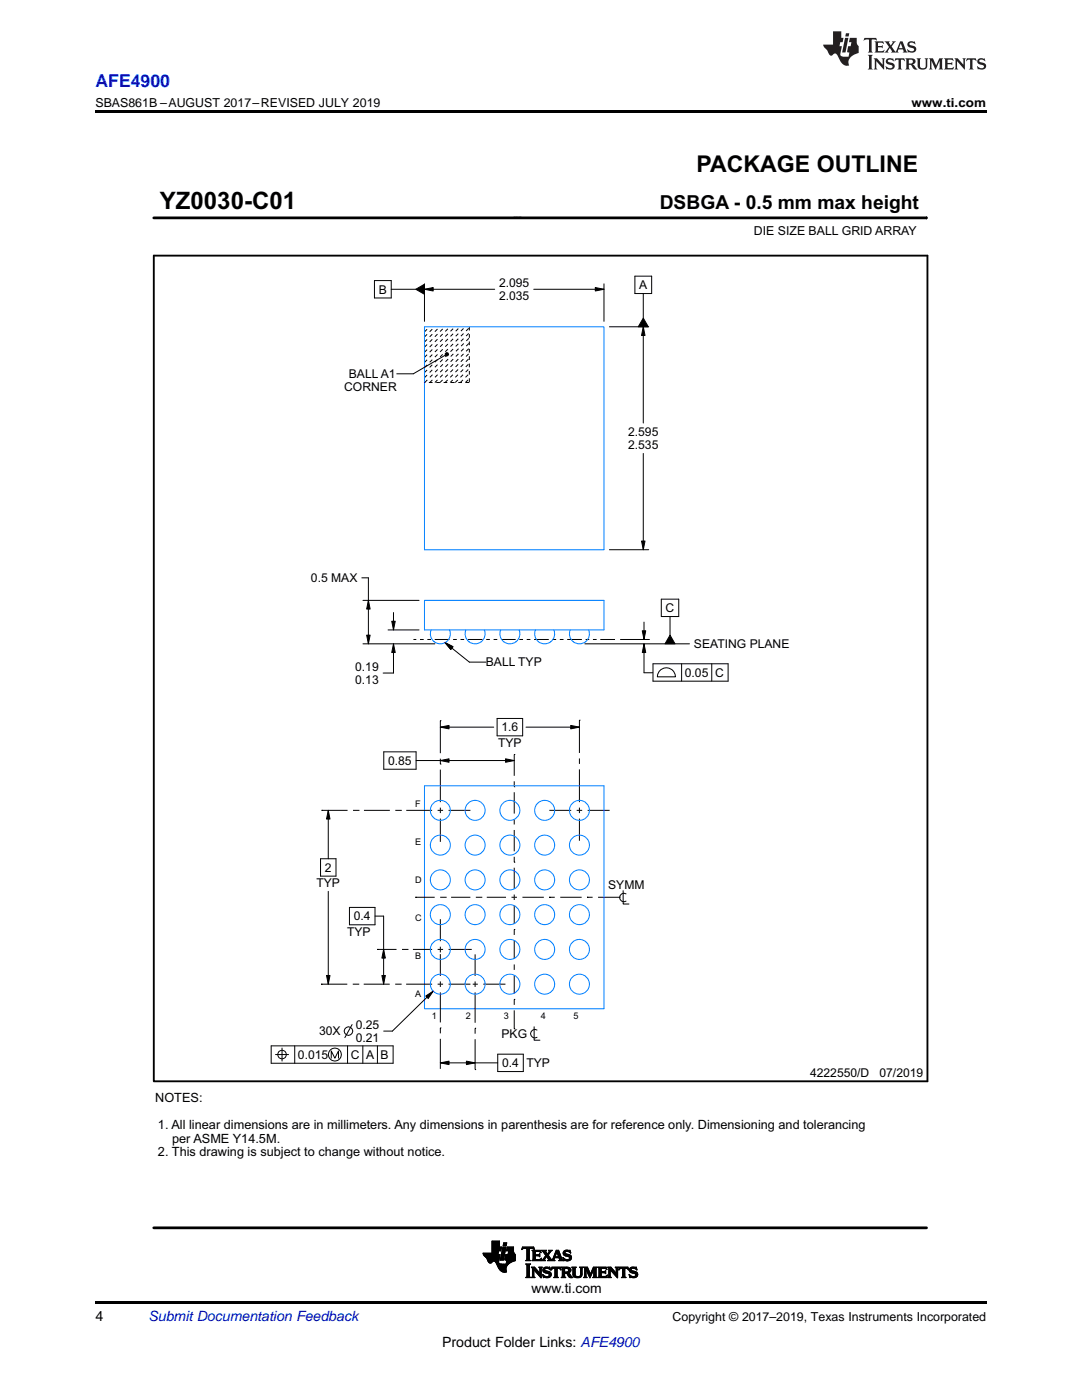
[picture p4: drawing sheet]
<svg xmlns="http://www.w3.org/2000/svg" width="216mm" height="279mm" viewBox="0 0 216 279" stroke-linecap="round" stroke-linejoin="round" font-family="sans-serif">
<g fill="#000">
<path d="M19 22h177.8v.5h-177.8zM83 57.7l1.7-1v2zM84.7 57.7l1.7-.3v.7zM118.8 57.4l1.7 .3-1.7 .4zM88.8 70.6l.3-.2h.3l.1 .3-.1 .3h-.3l-.3-.1zM128.4 65.2l.3 1.8h-.7zM128.4 63.5l1 1.7h-2zM73.5 119.8l.4 1.8h-.7zM128 108h.7l-.3 1.7zM73.2 126.8h.7l-.4 1.7zM78.2 124h.7l-.4 1.7zM78.5 128.5l.4 1.7h-.7z"/>
<path d="M88.8 128.3l1.6 .8-.5 .5zM128.2 125.9h.7l-.4 1.7zM128.5 128.5l.4 1.7h-.7zM133.7 126.8l1 1.7h-2zM87.9 145.1l1.7-.3v.7zM87.9 151.8l1.7-.4v.7zM100.9 151.4l1.7 .4-1.7 .3zM113.9 144.8l1.7 .3-1.7 .4zM65.5 161.7l.3 1.8h-.6zM65.2 194.7h.6l-.3 1.7zM76.2 194.7h.7l-.4 1.7zM76.5 189.5l.4 1.7h-.7z"/>
<path d="M85 198.8l1.4-1-1 1.5zM87.9 212.1l1.7-.3v.7zM93.1 211.8l1.7 .3-1.7 .4zM19 259.7h177.8v.5h-177.8z"/>
</g>
<g fill="none" stroke="#000" stroke-width=".2">
<path d="M30.7 43.5h154.2M74.7 56h3.4v3.5h-3.4zM78.1 57.7h4.9M83 57.7l1.7-1v2zM84.7 57.7l1.7-.3v.7zM84.7 56.6v7.5M84.7 57.7h14M106.5 57.7h14M118.8 57.4l1.7 .3-1.7 .4zM120.5 56.6v7.5M126.7 55.1h3.3v3.5h-3.3zM128.4 58.6v4.9"/>
<path d="M184.9 43.3v.4M88.8 70.6l.3-.2h.3l.1 .3-.1 .3h-.3l-.3-.1zM88.9 70.9l-6.4 3.7h-3.3M121.6 65.2h7.8M128.4 63.5l1 1.7h-2zM128.4 65.2l.3 1.8h-.7zM128.4 65.2v19.2M128.4 90.5v19.2M72.2 115.3h1.3v13.2M72.4 119.8h11.2M73.5 119.8l.4 1.8h-.7zM121.6 109.7h7.8"/>
<path d="M128 108h.7l-.3 1.7zM132 119.6h3.4v3.4h-3.4zM72.4 128.5h14.4M73.2 126.8h.7l-.4 1.7zM77.4 125.7h6.2M78.2 124h.7l-.4 1.7zM78.5 128.5l.4 1.7h-.7zM78.5 122.2v3.5M78.5 128.5v5.8h-2M88.8 128.3l1.6 .8-.5 .5zM88.8 128.3l4.9 3.8h3.3M116.7 128.5h20.9"/>
<path d="M123.8 127.6h5.8M128.2 125.9h.7l-.4 1.7zM128.5 128.5l.4 1.7h-.7zM128.5 128.5v5.8h1.7M128.5 124.2v3.4M130.3 132.5h15v3.4h-15zM131.9 133.6a1.81 1.81 0 0 1 1.9-.1 1.81 1.81 0 0 1 1 1.6h-3.6v-.5zM133.7 126.8l1 1.7h-2zM133.7 123v3.8M136 132.5v3.4M142 132.5v3.4M76.6 150h6.4v3.5h-6.4z"/>
<path d="M83 151.8h19.6M87.9 145.1l1.7-.3v.7zM87.9 151.8l1.7-.4v.7zM87.9 152.5h.1M87.9 143.8h.1M87.9 143.8v6.5M87.9 151.4v1.1M87.9 153.6v6.5M87.9 145.1h10.6M99.2 143.4h5.1v3.5h-5.1zM100.9 151.4l1.7 .4-1.7 .3zM102.6 157h.1"/>
<path d="M102.6 150.6h.1M102.6 150.6v4.2M102.6 155.9v1.1M102.6 158.1v4.3M105 145.1h10.6M113.9 144.8l1.7 .3-1.7 .4zM115.6 143.7h.1M115.6 143.7v6.6M115.6 151.4v1.1M115.6 153.5v6.6M64 171.4h3v3.5h-3zM64.2 161.7h.1"/>
<path d="M64.2 161.7h5.1M65.5 161.7l.3 1.8h-.6zM65.5 161.7v9.7M65.5 177.9v18.5M70.4 161.7h1.1M71.5 161.7h.1M72.6 161.7h5.2M78.9 161.7h1.1M80 161.7h.1M81.1 161.7h5.1M82.9 179.1h.1M82.9 179.1h3.8"/>
<path d="M87.3 161.7h1.1M87.8 179.1h1.1M87.9 161.2v1.1M87.9 163.4v4.6M88.9 179.1h.1M89.5 161.7h4.4M90 179.1h3.9M94.9 179.1h1.1M96 179.1h.1M97.1 179.1h3.9M102.1 179.1h1.1M102.6 172.1h.1"/>
<path d="M102.6 163.5v1M102.6 165.6v4.3M102.6 171v1.1M102.6 173.2v4.2M102.6 178.5v1.1M104.2 179.1h4.3M109.6 179.1h.1M109.6 179.1h1.1M109.6 161.7h4.4M111.8 179.1h4.3M115.1 161.7h1.1M115.6 161.2v1.1"/>
<path d="M115.6 163.4v4.4M117.2 179.1h.1M117.2 179.1h1M117.3 161.7h4.3M119.3 179.1h4.3M123.6 179.1h.1M124.3 177.7v2.7h1.2M124.9 178.4a.85 .85 0 0 0-1.3 .7 .85 .85 0 0 0 1.3 .7M64.1 196.4h.1M64.1 196.4h5.2M65.2 194.7h.6l-.3 1.7zM69.7 181.1h5.1v3.5h-5.1z"/>
<path d="M70.4 196.4h1.1M71.5 196.4h.1M72.6 196.4h5.2M74.8 182.8h1.7v13.6M75.3 189.5h.1M75.3 189.5h3.8M76.2 194.7h.7l-.4 1.7zM76.5 189.5l.4 1.7h-.7zM78.9 196.4h1M79.9 196.4h.1M80.2 189.5h1.1M81 196.4h5.2"/>
<path d="M81.3 189.5h.1M82.4 189.5h3.8M85 198.8l1.4-1-1 1.5zM86.4 197.8l-8.1 8h-1.7M87.3 196.4h1.1M87.3 189.5h1.1M87.9 183.4v4.4M87.9 188.9v1.2M87.9 190.4v4.4M87.9 195.9v1.1M87.9 198.1v5.9M89.5 196.4h4.4"/>
<path d="M89.5 189.5h4.6M94.3 196.4h1M94.8 190.5v4.3M94.8 195.9v1.1M94.8 198.1v6M96.4 196.4h4.5M102.6 185.5h.1M102.6 199.5h.1M102.6 180.7v3.7M102.6 185.5v1.1M102.6 187.7v3.7M102.6 192.5v1.1"/>
<path d="M102.6 194.7v3.7M102.6 199.5v1M54.1 208.7h24.3v3.5h-24.3zM55 210.5h2.6M56.3 209.2v2.6M58.8 208.7v3.5M66.1 211.2v-1.5l.7 1.5 .7-1.5v1.5M69.4 208.7v3.5M70.3 204.5l-1.5 2.6M72.4 208.7v3.5M75.3 208.7v3.5M87.9 212.1l1.7-.3v.7z"/>
<path d="M87.9 205.1h.1M87.9 205.1v1.1M87.9 207.3v6M87.9 212.1h11.4M93.1 211.8l1.7 .3-1.7 .4zM94.8 205.2h.1M94.8 213.5h.1M94.8 205.2v1.1M94.8 207.4v6.1M99.3 210.4h5.1v3.5h-5.1zM102.6 205.3h.1M102.6 201.6v3.7"/>
<path d="M106.6 204.9v2.7h1.1M107.2 205.6a.85 .85 0 0 0-1.3 .7 .85 .85 0 0 0 1.3 .7M96.4 250.1h3M96.4 250.2h3M96.4 250.3h3M96.4 250.3h2.9M96.5 250.4h3.3M96.5 250.5h3.3M96.6 250.5h3.1M96.6 250.6h3.1M96.7 250.7h3M96.8 250.8h2.9"/>
<path d="M96.9 250.9h2.8M97 251h2.7M97 251h2.6M97.1 251.1h2.5M97.2 251.2h2.4M97.2 251.3h2.4M97.2 251.4h2.4M97.3 251.4h2.3M97.3 251.5h2.3M97.3 251.6h2.2M97.4 251.7h2.1M97.4 251.7h1"/>
<path d="M97.4 251.8h.9M97.5 251.9h.7M97.5 251.9h.6M97.6 252h.5M97.7 252.1h.3M98.2 248.9h1.9l-.2 .7h-.4l-.2 .8h.5l-.3 1.3M98.2 250h1.2M98.2 249.9h1.2M98.2 249.8h1.3M98.2 249.7h1.3M98.2 249.6h1.7M98.2 249.5h1.7"/>
<path d="M98.2 249.4h1.8M98.2 249.3h1.8M98.2 249.2h1.8M98.2 249.1h1.8M98.2 249h1.8M98.2 249h1.9M98.2 248.8h1.5M98.2 248.7h1.5M98.2 248.6h1.5M98.2 248.5h1.5M98.2 248.4h1.5M98.2 248.3h1.5"/>
<path d="M98.2 248.2h1.5M98.2 248.1h1.5M98.2 248h1.5M98.2 247.9h1.5M98.2 247.8h1.5M98.2 247.7h1.5M98.7 251.7h.8M98.8 251.8h.7M98.9 251.9h.6M99 252h.5M99 252.1h.5M99 252.1h.6"/>
<path d="M99.1 252.2h.6M99.1 252.3h1M99.1 252.3h2.3M99.2 252.4h2.1M99.2 252.5h2.1M99.2 252.5h2M99.3 252.6h1.9M99.3 252.7h1.8M99.3 252.8h1.8M99.4 252.8h1.6M99.4 252.9h1.6M99.4 250.1h-3l.1 .4 .6 .6 .5 .9 .3 .1 .5-.4h.3l.9 1.6 .7 .6 .8-.1-.1-.9 .6-.8"/>
<path d="M99.4 253h1.6M99.5 253h1.5M99.5 251.7v.3l.3 .2 1.7 .1M99.5 253.1h1.5M99.6 253.2h1.4M99.6 253.3h1.4M99.7 248.9v-1.2h-1.5v2.4M99.7 253.4h1.3M99.8 253.4h1.2M99.8 253.5h1.2M99.8 251.4h.6M99.9 251.4h.6"/>
<path d="M99.9 251.3h.6M99.9 251.2h.6M99.9 253.6h1.1M99.9 251.1h.6M99.9 251h.6M99.9 250.9h.7M100 250.8h.6M100 253.6h1M100 250.7h.6M100 250.6h.6M100 250.5h.6M100 250.4h.6"/>
<path d="M100.1 250.3h.6M100.1 253.7h.9M100.1 250.2h.6M100.1 250.1h.6M100.1 250h.6M100.1 249.9h.6M100.2 249.9h.6M100.2 249.8h.6M100.2 253.8h.9M100.2 249.7h.6M100.2 249.6h.6M100.2 249.5h.6"/>
<path d="M100.2 249.4h.6M100.2 249.4h.7M100.3 249.3h.6M100.3 249.2h.6M100.3 249.1h.6M100.3 249h.6M100.3 253.9h.8M100.3 248.9h.7l-.6 2.6h-.6zM100.4 248.6h.6M100.4 248.5h.6M100.4 248.4h.6M100.5 248.3h.6"/>
<path d="M100.5 248.2h.6M100.5 248.1h.6M100.5 248h.6l-.1 .6h-.6zM100.7 253.9h.1M100.7 251.4h2.1M100.7 251.3h2.1M100.7 251.2h2.1M100.8 251.4h2M100.8 251.2h2M100.8 251.1l.1-.7h.5l.1-.8h-.4l.1-.7h1.3v1l.3 .5v1.2l-1.2 .5M100.8 251.2v.3h.3M100.8 251.1h2"/>
<path d="M100.8 251h2M100.8 250.9h2M100.8 250.8h2M100.9 250.7h1.9M100.9 250.6h1.9M100.9 250.5h1.9M100.9 250.4h1.9M101 252.2h.5M101 252.1h.6M101 252.1h.7M101 252h.8M101.1 251.9h.9"/>
<path d="M101.1 251.9h1M101.1 249.6h1.4M101.1 251.8h1.2M101.1 249.5h1.4M101.1 251.7h1.3M101.1 249.4h1.4M101.1 251.7h1.5M101.1 251.6h1.7M101.1 249.3h1.4M101.1 251.5h1.7M101.1 251.5l-.1 .8M101.1 249.2h1.4"/>
<path d="M101.2 249.2h1.3M101.2 249.1h1.3M101.2 249h1.3M101.4 250.3h1.4M101.4 250.3h1.3M101.4 250.2h1.3M101.4 250.1h1.2M101.4 250h1.1M101.5 249.9h1M101.5 249.8h1M101.5 249.7h1M104.1 249.3h.1"/>
<path d="M104.1 249.2h.3M104.2 249.1h2.4M104.2 249h2.3M104.2 248.9h2.3M104.9 251.5h.9M104.9 254.9h1M105 252.3h.8M105.1 251.4h.6M105.1 254.8h.6M105.1 249.2h.5M105.1 252.4h.6M105.1 251.4h.5"/>
<path d="M105.1 251.3l-.2 .2M105.1 251.3h.5M105.1 251.2h.5M105.1 251.1h.5M105.1 251h.5M105.1 250.9h.5M105.1 250.8h.5M105.1 250.7h.5M105.1 250.6h.5M105.1 250.5h.5M105.1 250.4h.5M105.1 250.3h.5"/>
<path d="M105.1 250.2h.5M105.1 250.1h.5M105.1 250h.5M105.1 249.9h.5M105.1 249.8h.5M105.1 249.7h.5M105.1 249.6h.5M105.1 249.5h.5M105.1 249.4h.5M105.1 249.3h.5M105.1 252.5h.5M105.2 254.7h.4"/>
<path d="M105.2 254.6l-.1-2.1-.2-.3h1l-.3 .3v2.1M105.2 254.6l-.3 .4h1l-.3-.4M105.2 254.6h.4M105.2 254.5h.4M105.2 254.4h.4M105.2 254.3h.4M105.2 254.2h.4M105.2 254.1h.4M105.2 254h.4M105.2 253.9h.4M105.2 253.8h.4M105.2 253.7h.4"/>
<path d="M105.2 253.6h.4M105.2 253.5h.4M105.2 253.4h.4M105.2 253.3h.4M105.2 253.2h.4M105.2 253.1h.4M105.2 253h.4M105.2 252.9h.4M105.2 252.8h.4M105.2 252.7h.4M105.2 252.6h.4M105.6 251.3v-2.1h.7l.3 .2-.1-.5h-2.2l-.2 .5 .4-.2h.6v2.1"/>
<path d="M105.6 251.3l.2 .2M105.8 251.5h-.9M106 254.9h.7M106 252.9h.7M106.1 253h.7M106.2 251.5h1.7M106.2 254.8h.4M106.2 253.1h.6M106.2 254.8h.3M106.2 249.6h1.6M106.2 253.2h.7M106.2 253.2l-.2-.3h.7l1 1.2v-1l-.2-.2h.7l-.2 .3"/>
<path d="M106.2 254.6l-.2 .4h.7l-.2-.4M106.2 254.7h.3M106.2 254.6h.3M106.2 254.5h.3M106.2 254.4h.3M106.2 254.3h.3M106.2 254.2h.3M106.2 254.1h.3M106.2 254h.3M106.2 253.9h.3M106.2 253.8h.3M106.2 253.7h.3"/>
<path d="M106.2 253.6h.3M106.2 253.5h.3M106.2 253.4h.9M106.2 253.3h.8M106.2 253.2v1.4M106.3 251.4h1.6M106.3 249.7h1.6M106.4 251.4h.5M106.4 249.8h.4M106.4 249.9l-.2-.4h1.6l.2 .5-.5-.2h-.6l-.1 .1M106.4 251.3l-.2 .2M106.4 250.4h1.1l.2-.2v.6l-.2-.2h-.7l.1 .8 .7-.1 .5-.2-.2 .5-1.7-.1"/>
<path d="M106.4 251.3h.4M106.4 251.2h.4M106.4 251.1h.4M106.4 251h.4M106.4 250.9h.4M106.4 250.8h.4M106.4 250.7h.4M106.4 250.6h1.3M106.4 250.5h1.3M106.4 250.3h.4M106.4 250.2h.4M106.4 250.1h.4"/>
<path d="M106.4 250h.4M106.4 249.9h.4M106.4 249.9v1.4M106.4 249.2h.2M106.5 253.4v1.2M106.5 249.3h.1M106.6 253.5h.6M106.7 253.6h.6M106.8 253.7h.6M106.8 249.9v.5M106.8 253.8h.6M106.9 253.9h.6"/>
<path d="M107 254h.6M107.1 254.1h.9M107.2 254.2h.8M107.3 254.3h.7M107.4 254.4h.6M107.4 254.5h.6M107.5 250.4h.2M107.5 254.6h.5M107.5 252.9h.7M107.6 250.7h.1M107.6 251.4h.4M107.6 250.3h.1"/>
<path d="M107.6 254.7h.4M107.6 250.8h.1M107.6 249.8h.3M107.6 253h.5M107.7 254.8h.3M107.7 253.1h.3M107.7 253.2h.3M107.7 254h.3M107.7 253.9h.3M107.7 253.8h.3M107.7 253.7h.3M107.7 253.6h.3"/>
<path d="M107.7 253.5h.3M107.7 253.4h.3M107.7 253.3h.3M107.8 254.8h.2M107.8 249.9h.1M107.9 251.3h.1M107.9 254.9h.1M107.9 250h.1M108 251.2h.1M108 253.2v1.8l-1.5-1.6M108 251.5h.8M108.1 249.6h.9"/>
<path d="M108.2 251.4h.5M108.3 254.4h.1M108.3 249.7h.6M108.3 254.5h.1M108.3 254.6h.3M108.3 253.5h.4M108.3 253.4h.4M108.3 253.6h.5M108.3 251.4h.4M108.3 254.7h.4M108.3 253.3h.4M108.4 253.7h.8"/>
<path d="M108.4 249.8h.5M108.4 254.8h.6M108.4 253.2h.4M108.4 254.8h1.4M108.4 253.8h1.2M108.4 251.3l-.4 .2M108.4 251.3h.3M108.4 254.9h.1M108.4 249.9h.6M108.4 253.1h1.4M108.5 251.2h.3M108.5 253.9h1.3"/>
<path d="M108.5 250h.5M108.6 253h1.1M108.6 251.1h.3M108.6 250.1h.5M108.6 251h.3M108.6 250.2h.6M108.6 254h1.3M108.7 250.9h.3M108.7 250.3h.8M108.7 254.9h.9M108.7 252.9h.7M108.8 250.8h.8"/>
<path d="M108.8 250.4h.7M108.8 251.5h-.8M108.8 250.7h.7M108.8 250.5h.6M108.9 250.6h.5M108.9 250.6l-.5 .7M108.9 254.1h1M108.9 249.9v-.2l.1-.2h-.9l.8 1.1M108.9 249.9l.3 .4 .4-.6-.1-.2h.7l-.8 1M109.1 250.9h.6M109.2 251h.5M109.3 254.8h.6"/>
<path d="M109.3 251.1h.5M109.3 251.5h1.4M109.3 250.2h.3M109.3 251.2h.6M109.3 254.2h.7M109.4 250.1h.3M109.4 250.5l.7 1 .2-.3M109.4 251.3h.5M109.4 251.3l-.3-.5-.4 .6 .1 .1M109.4 251.3l.1 .2h-.2M109.4 250h.3M109.4 253.2h.4"/>
<path d="M109.5 251.4h.5M109.5 251.4h.6M109.5 254.7h.4M109.5 249.9h.3M109.5 254.3h.5M109.5 249.6h.6M109.6 254.6h.4M109.6 249.8h.3M109.6 254.4h.4M109.6 254.5h.4M109.6 252.9h.1M109.6 249.7h.4"/>
<path d="M109.6 253.3h.2M109.7 253.4h.1M109.9 253.4l-.8-.3-.3 .1-.1 .2 .1 .2 1 .3 .2 .5M109.9 253.4l-.2-.5-1.1 .1-.3 .3 .1 .5 1.1 .4 .1 .3-.2 .2h-.4l-.7-.3M110 253.4l.1-.5h1.7l.2 .5M110 253.4l.3-.2h.4v1.4M110 253.4h.1M110 253.3h.1M110 254.4l-.2 .4-.6 .2-.6-.1-.2 .1-.1-.6M110 253.2h.3M110.1 253.1h1.8M110.1 253h1.7"/>
<path d="M110.1 252.9h1.7M110.2 251.4h.4M110.3 251.4h.3M110.3 251.3h.3M110.3 251.2l.7-1.7h.5l.7 1.8 .2 .2M110.3 251.2h.3M110.4 251.1h.3M110.4 251h1.6M110.5 250.9h1.5M110.5 250.8h1.4M110.5 254.9h.9M110.5 250.7h.3"/>
<path d="M110.6 250.6h.3M110.6 251.3v.2h.1M110.6 251.3l.1-.3h.8l.1 .3M110.6 250.5h.3M110.7 250.4h.2M110.7 254.8h.5M110.7 250.3h.3M110.7 251.5h-1.4M110.7 253.2h.5M110.7 250.2h.3M110.7 254.7h.5M110.7 254.6l-.2 .4h.9l-.2-.4"/>
<path d="M110.7 254.6h.5M110.7 254.5h.5M110.7 254.4h.5M110.7 254.3h.5M110.7 254.2h.5M110.7 254.1h.5M110.7 254h.5M110.7 253.9h.5M110.7 253.8h.5M110.7 253.7h.5M110.7 253.6h.5M110.7 253.5h.5"/>
<path d="M110.7 253.4h.5M110.7 253.3h.5M110.8 250.1h.2M110.8 250.8l.3-.9 .4 .9M110.8 250h.3M110.8 249.9h.8M110.9 249.8h.7M110.9 249.7h.6M111 249.6h.5M111.2 250h.4M111.2 250.1h.5M111.2 250.2h.5"/>
<path d="M111.3 250.3h.5M111.3 250.4h.5M111.3 250.5h.5M111.4 250.6h.5M111.4 250.7h.5M111.5 251.5h.9M111.6 251.1h.5M111.6 251.2h.5M111.6 251.3h.5M111.6 251.3l-.1 .2M111.7 253.2h.2M111.7 251.4h.5"/>
<path d="M111.8 253.3h.1M111.9 253.4h.1M112 253.4l-.4-.2h-.4v1.4M112 254.9h.9M112 252.9h1.4M112.1 253h1.6M112.1 254.8h.6M112.2 253.1h1.6M112.2 254.8h.5M112.2 253.2h.5M112.2 254.6l-.2 .4h.9l-.2-.4M112.2 254.7h.5"/>
<path d="M112.2 254.6h.5M112.2 254.5h.5M112.2 254.4h.5M112.2 254.3h.5M112.2 254.2h.5M112.2 254.1h1.3M112.2 254h1.4M112.2 253.9h1.5M112.2 253.8h.5M112.2 253.7h.5M112.2 253.6h.5M112.2 253.5h.5"/>
<path d="M112.2 253.4h.5M112.2 253.3h.5M112.2 253.2v1.4M112.2 253.2l-.2-.3 1.7 .1 .2 .3v.4l-.5 .3M112.3 251.1h.2M112.3 251h.1M112.4 251.2h.2M112.4 250.1h.4M112.4 250.2h.4M112.4 250h.3M112.4 251.3h.3M112.4 251.5h-.9"/>
<path d="M112.4 250.3h.8M112.4 249.9h.4M112.4 251.4h.5M112.4 250.4h1.2M112.4 251.4h1.4M112.4 249.8h.5M112.5 251.5h.1M112.5 250.5h1.3M112.5 249.7h1.3M112.6 250.6h1.3M112.6 249.6h1.2M112.7 254.6v-.5h.3l.6 .8 .7 .1"/>
<path d="M112.7 253.3l.1-.2 .6 .2v.4l-.4 .2M112.7 253.3v.6M112.7 251.5h1M112.9 250.7h1.1M112.9 249.5h.5M113.1 251.6h.2M113.1 254.2h.5M113.2 254.3h.5M113.2 254.4h.6M113.3 254.5h.5M113.3 250.8h.7M113.3 253.2h.6"/>
<path d="M113.3 250.8l.3 .2-.3 .4-.5-.1-.4-.4M113.3 253.8h.5M113.3 254.6h.6M113.4 254l.9 1M113.4 254h.1M113.4 254.7h.6M113.4 253.3h.5M113.4 253.7h.5M113.4 251.4h.5M113.4 253.6h.5M113.4 253.4h.5M113.4 249.8h.4"/>
<path d="M113.4 253.5h.5M113.4 254.8h.6M113.5 254.8h.7M113.5 250.9h.5M113.6 251.3h.4M113.6 251h.4M113.6 251.2h.4M113.6 249.9h.3M113.6 251.1h.4M113.7 254.9h.6M113.8 250h.1M113.8 250.1l-.6-.3h-.3l-.2 .2 .1 .2 1.2 .4v.6l-.3 .3-1.2 .1-.1-.7"/>
<path d="M113.8 250.1l-.1-.6h-.8l-.4 .2-.1 .4 .1 .4 .8 .3M113.8 250.1h.1M114.1 252.9h.9M114.2 253h.6M114.3 253.1h.5M114.3 253.2h.5M114.3 253.2l-.2-.3h.9l-.2 .3M114.3 253.2v1.3l.3 .4 .6 .1 .6-.1 .2-.2 .1-.4M114.3 254.3h.5M114.3 254.2h.5M114.3 254.1h.5M114.3 254h.5"/>
<path d="M114.3 253.9h.5M114.3 253.8h.5M114.3 253.7h.5M114.3 253.6h.5M114.3 253.5h.5M114.3 253.4h.5M114.3 253.3h.5M114.3 254.4h.5M114.3 254.5h.5M114.4 254.6h.4M114.4 254.7h.5M114.5 254.8h.7"/>
<path d="M114.6 254.8h1.3M114.8 254.3l.1 .3 .4 .2 .4-.2 .1-.3M114.8 253.2v1.1M114.8 254.9h1M115.5 254.8h.5M115.6 252.9h.7M115.7 254.7h.4M115.8 253h.4M115.8 254.6h.3M115.8 254.5h.3M115.8 253.1h.4M115.8 254.4h.3"/>
<path d="M115.8 253.2h.3M115.8 253.2l-.2-.3h.7l-.2 .3M115.8 254.3h.3M115.8 254.2h.3M115.8 254.1h.3M115.8 254h.3M115.8 253.9h.3M115.8 253.8h.3M115.8 253.7h.3M115.8 253.6h.3M115.8 253.5h.3M115.8 253.4h.3"/>
<path d="M115.8 253.3h.3M115.8 253.2v1.1M116.1 253.2v1.1M116.5 254.9h.6M116.5 252.9h.7M116.6 253h.7M116.6 254.8h.4M116.6 253.1h.7M116.7 254.8h.2M116.7 253.2h.7M116.7 254.7h.2M116.7 253.2l-.2-.3h.7l.6 1.3 .6-1.3h.7l-.2 .3"/>
<path d="M116.7 254.6l-.2 .4h.6l-.2-.4M116.7 254.6h.2M116.7 254.5h.2M116.7 254.4h.2M116.7 254.3h.2M116.7 254.2h.2M116.7 254.1h.2M116.7 254h.2M116.7 253.9h.2M116.7 253.8h.2M116.7 253.7h.2M116.7 253.6h.2"/>
<path d="M116.7 253.5h.2M116.7 253.4h.7M116.7 253.3h.7M116.7 253.2v1.4M117 253.5h.5M117 253.6h.5M117.1 253.7h.5M117.1 253.8h.5M117.2 253.9h.5M117.2 254h.5M117.3 254.1h.4M117.3 254.2h.5"/>
<path d="M117.3 254.3h.8M117.4 254.4h.6M117.4 254.5h.6M117.5 254.6h.4M117.5 254.7h.4M117.6 254.8h.3M117.6 254.8h.2M117.7 254.9h.1M117.9 254.2h.2M117.9 254.1h.3M117.9 254h.3M118 253.9h.2"/>
<path d="M118 253.8h.3M118.1 253.7h.2M118.1 253.6h.3M118.1 253.5h.3M118.2 253.4h.7M118.2 253.3h.7M118.3 253.2h.6M118.3 254.9h.8M118.3 253.1h.7M118.4 253h.6M118.4 252.9h.7M118.4 254.8h.6"/>
<path d="M118.5 254.8h.5M118.5 254.7h.4M118.5 254.6l-.2 .4h.8l-.2-.4M118.5 254.6v-1.3l-.8 1.7-.8-1.7v1.3M118.5 254.6h.4M118.5 254.5h.4M118.5 254.4h.4M118.5 254.3h.4M118.5 254.2h.4M118.5 254.1h.4M118.5 254h.4M118.5 253.9h.4"/>
<path d="M118.5 253.8h.4M118.5 253.7h.4M118.5 253.6h.4M118.5 253.5h.4M118.9 253.2v1.4M119.3 254.9h1.7M119.3 252.9h1.7M119.4 253h1.6M119.5 254.8h1.6M119.5 253.1h1.5M119.5 253.2h.5M119.5 253.2l-.2-.3h1.7l.1 .5"/>
<path d="M119.5 254.7h.5M119.5 254.6h.5M119.5 254.5h.5M119.5 254.4h.5M119.5 254.3h.5M119.5 254.2h.5M119.5 254.1h.5M119.5 254h1.4M119.5 253.9h1.4M119.5 253.8h1.4M119.5 253.7h.5M119.5 253.6h.5"/>
<path d="M119.5 253.5h.5M119.5 253.4h.5M119.5 253.3h.5M119.5 253.2v1.4M120.1 253.1l-.1 .1v.6M120.5 253.8l.4-.2v.6l-.3-.2h-.6v.7h.1M120.5 253.1l.6 .3M120.7 254.1h.2M120.7 253.7h.2M120.8 253.2h.3M121 254.7h.2M121 253.3h.1"/>
<path d="M121.1 253.4h.1M121.1 254.6h.1M121.2 254.5h.1M121.2 254.5l-.6 .2M121.2 254.5l-.2 .5h-1.7l.2-.4M121.3 254.9h.7M121.3 252.9h.6M121.4 253h.6M121.4 254.8h.4M121.5 253.1h.6M121.5 254.8h.3M121.5 253.2h.7"/>
<path d="M121.5 254.7h.3M121.5 253.2l-.2-.3h.6l1.1 1.2M121.5 254.6l-.2 .4h.7l-.2-.4M121.5 254.6h.3M121.5 254.5h.3M121.5 254.4h.3M121.5 254.3h.3M121.5 254.2h.3M121.5 254.1h.3M121.5 254h.3M121.5 253.9h.3M121.5 253.8h.3"/>
<path d="M121.5 253.7h.3M121.5 253.6h.3M121.5 253.5h.3M121.5 253.4h.8M121.5 253.3h.8M121.5 253.2v1.4M121.8 253.5h.6M121.9 253.6h.6M122 253.7h.6M122.1 253.8h.6M122.2 253.9h.6M122.3 254h.5"/>
<path d="M122.3 254.1h.9M122.4 254.2h.8M122.5 254.3h.7M122.6 254.4h.6M122.7 254.5h.5M122.8 254.6h.4M122.8 252.9h.6M122.9 254.7h.3M122.9 253h.4M122.9 254.8h.3M122.9 253.1h.4M123 254.1h.1"/>
<path d="M123 253.2h.2M123 253.2l-.2-.3h.6l-.2 .3M123 254h.2M123 253.9h.2M123 253.8h.2M123 253.7h.2M123 253.6h.2M123 253.5h.2M123 253.4h.2M123 253.3h.2M123 253.2v.9M123 254.8h.2"/>
<path d="M123.1 254.9h.1M123.2 253.2v1.8l-1.4-1.6v1.2M123.5 253.4l.1-.5h1.7l.2 .5M123.5 253.4l.3-.2h.4v1.4M123.5 253.4h.1M123.5 253.3h.1M123.5 253.2h.3M123.6 253.1h1.8M123.6 253h1.7M123.6 252.9h1.7M124 254.9h.9M124.2 254.8h.5"/>
<path d="M124.2 253.2h.5M124.2 254.6l-.2 .4h.9l-.2-.4M124.2 254.7h.5M124.2 254.6h.5M124.2 254.5h.5M124.2 254.4h.5M124.2 254.3h.5M124.2 254.2h.5M124.2 254.1h.5M124.2 254h.5M124.2 253.9h.5M124.2 253.8h.5"/>
<path d="M124.2 253.7h.5M124.2 253.6h.5M124.2 253.5h.5M124.2 253.4h.5M124.2 253.3h.5M125.2 253.2h.2M125.3 253.3h.1M125.4 253.4h.1M125.5 253.4l-.4-.2h-.4v1.4M125.5 254.4h.1M125.5 254.5h.2M125.6 254.6h.2"/>
<path d="M125.6 253.5h.4M125.6 253.4h.4M125.6 253.6h.5M125.6 254.7h.4M125.6 253.3h.4M125.6 253.7h.9M125.6 254.8h.7M125.6 253.2h.4M125.6 254.8h1.4M125.7 253.8h1.1M125.7 254.9h.1M125.7 253.1h1.3"/>
<path d="M125.7 253.9h1.3M125.8 253h1.2M125.9 254h1.2M126 254.9h.8M126 252.9h.6M126.2 254.1l.6 .2v.3l-.6 .1-.7-.3M126.2 254.1h1M126.5 254.8h.6M126.6 254.2h.6M126.7 253.2h.3M126.8 254.7h.4M126.8 254.3h.5"/>
<path d="M126.8 254.6h.4M126.8 254.4h.5M126.8 254.5h.4M126.9 252.9h.1M126.9 253.3h.2M127 253.4h.1M127.1 253.4l-.7-.3-.3 .1-.1 .2 .1 .2 1 .3 .2 .5M127.1 253.4l-.1-.5-1.2 .1-.2 .3v.4l.6 .4M127.3 254.4l-.3 .4-.6 .2-.5-.1-.2 .1-.2-.6"/>
<circle cx="56.3" cy="210.4" r=".86"/>
<circle cx="66.8" cy="210.5" r="1.29"/>
<circle cx="69.5" cy="205.8" r=".85"/>
</g>
<path d="M30.7 51h154.4v164.8h-154.4z" fill="none" stroke="#000" stroke-width=".37"/>
<path d="M30.7 43.5h154.2M30.7 245h154.2" fill="none" stroke="#000" stroke-width=".55"/>
<g fill="none" stroke="#000" stroke-width=".2" stroke-dasharray=".7 .7" stroke-linecap="butt">
<path d="M84.7 66.2l1-1M84.7 67.2l2-2M84.7 68.3l3-3.1M84.7 69.3l4.1-4.1M84.7 70.3l5.1-5.1M84.7 71.3l6.1-6.1M84.7 72.3l7.1-7.1M84.7 73.3l8.1-8.1M84.7 74.4l9-9M84.7 75.4l9-9M84.7 76.3l9-8.9M85.8 76.3l7.9-7.9"/>
<path d="M86.8 76.3l6.9-6.8M87.8 76.3l5.9-5.8M88.8 76.3l4.9-4.8M89.8 76.3l3.9-3.8M90.8 76.3l2.9-2.8M91.9 76.3l1.8-1.8M92.9 76.3l.8-.7M93.7 65.2v11.1M93.7 76.3h-9"/>
</g>
<g fill="none" stroke="#0080ff" stroke-width=".2">
<path d="M84.7 65.2h35.8v44.5h-35.8zM84.7 119.8h35.8v5.9h-35.8zM86 125.7a1.99 1.99 0 0 0 1.9 2.8 1.99 1.99 0 0 0 1.8-2.8M93 125.7a1.99 1.99 0 0 0 1.8 2.8 1.99 1.99 0 0 0 1.8-2.8M99.9 125.7a1.99 1.99 0 0 0 1.8 2.8 1.99 1.99 0 0 0 1.9-2.8M106.8 125.7a1.99 1.99 0 0 0 1.9 2.8 1.99 1.99 0 0 0 1.8-2.8M113.8 125.7a1.99 1.99 0 0 0 1.8 2.8 1.99 1.99 0 0 0 1.9-2.8M84.7 156.8h35.8v44.5h-35.8z"/>
<circle cx="87.9" cy="175.6" r="1.99"/>
<circle cx="87.9" cy="161.7" r="1.99"/>
<circle cx="87.9" cy="168.7" r="1.99"/>
<circle cx="94.8" cy="161.7" r="1.99"/>
<circle cx="94.8" cy="175.6" r="1.99"/>
<circle cx="94.8" cy="168.7" r="1.99"/>
<circle cx="101.7" cy="168.7" r="1.99"/>
<circle cx="101.7" cy="161.7" r="1.99"/>
<circle cx="101.7" cy="175.6" r="1.99"/>
<circle cx="108.7" cy="175.6" r="1.99"/>
<circle cx="108.7" cy="168.7" r="1.99"/>
<circle cx="108.7" cy="161.7" r="1.99"/>
<circle cx="115.6" cy="175.6" r="1.99"/>
<circle cx="115.6" cy="168.7" r="1.99"/>
<circle cx="115.6" cy="161.7" r="1.99"/>
<circle cx="87.9" cy="182.5" r="1.99"/>
<circle cx="87.9" cy="196.4" r="1.99"/>
<circle cx="87.9" cy="189.5" r="1.99"/>
<circle cx="94.8" cy="182.5" r="1.99"/>
<circle cx="94.8" cy="196.4" r="1.99"/>
<circle cx="94.8" cy="189.5" r="1.99"/>
<circle cx="101.7" cy="182.5" r="2"/>
<circle cx="101.7" cy="196.4" r="1.99"/>
<circle cx="101.7" cy="189.5" r="1.99"/>
<circle cx="108.7" cy="182.5" r="1.99"/>
<circle cx="108.7" cy="196.4" r="1.99"/>
<circle cx="108.7" cy="189.5" r="1.99"/>
<circle cx="115.6" cy="182.5" r="1.99"/>
<circle cx="115.6" cy="196.4" r="1.99"/>
<circle cx="115.6" cy="189.5" r="1.99"/>
</g>
<path d="M122.7 127.6h-40.2" fill="none" stroke="#000" stroke-width=".2" stroke-dasharray="2.9 .7 .7 .7 .7 .7" stroke-linecap="butt"/>
<g fill="#231f20">
<path d="M172.5 7.6l-.1 .5 .4-.2h.6v.1v2.1l-.2 .4h.9l-.2-.4v-2.1l.1-.1h.5l.5 .2-.2-.5zM174.5 8.3l.2 .3v1.5l-.2 .4h1.8l.2-.6a1.04 1.04 0 0 1-1.3 .2v-.7h.6l.3 .2v-.6l-.3 .2h-.6v-.6l.8-.1 .4 .3-.2-.5zM176.5 8.3l.9 1.1-.9 1.1h.8l-.2-.2 .4-.7 .5 .7-.2 .2h1.5l-.2-.2 .2-.4h.9l.1 .4-.2 .2h1l-.3-.3-.7-1.9h-.5l-.9 2-.8-1 .9-1h-.8l.1 .3-.4 .5-.3-.6 .1-.2zM179.7 8.6l.4 1h-.7zM181.3 8.4a.63 .63 0 0 0-.2 .7 .63 .63 0 0 0 .6 .4l.6 .2 .1 .2a.75 .75 0 0 1-.7 .4 .75 .75 0 0 1-.6-.5l.1 .7 .1-.1a1.11 1.11 0 0 0 1.5-.6 1.13 1.13 0 0 0-1.2-.8l-.1-.4a1.04 1.04 0 0 1 1.2 .2l-.2-.5-.2 .1-.4-.2zM173.2 10.9l.2 .4v2.2l-.2 .4h1l-.3-.4v-2.2l.3-.4zM174.3 11.6l.3 .4v1.5l-.3 .4h.8l-.2-.4v-1.3l1.5 1.7v-1.9l.2-.4h-.7l.2 .4v.9l-1.1-1.3zM177 11.8a.62 .62 0 0 0-.2 .7 .62 .62 0 0 0 .6 .4l.6 .1 .1 .3a.76 .76 0 0 1-.7 .3 .76 .76 0 0 1-.7-.4l.2 .7 .1-.1a1.11 1.11 0 0 0 1.5-.6 1.13 1.13 0 0 0-1.2-.8l-.1-.4a1.04 1.04 0 0 1 1.2 .2l-.2-.6-.2 .1-.5-.1zM178.7 11.6l-.2 .6a.61 .61 0 0 1 .8-.3v1.6l-.2 .4h.9l-.2-.4v-1.6a.63 .63 0 0 1 .7 .3l-.1-.6zM180.6 11.6l.3 .4v1.5l-.3 .4h1l-.2-.2-.1-.8 .6 .2a.76 .76 0 0 0 1.2 .7l-1-1a.58 .58 0 0 0 .6-.5 .58 .58 0 0 0-.5-.6zM181.4 11.9h.1a.45 .45 0 0 1 .5 .1 .45 .45 0 0 1 .1 .5l-.8 .2zM182.9 11.6l.2 .2a2.17 2.17 0 0 0 .3 1.9 .99 .99 0 0 0 1.6-.6v-1.1l.2-.4h-.7l.2 .2a1.92 1.92 0 0 1-.2 1.8 .6 .6 0 0 1-.9-.5v-1.1l.2-.4zM185.4 11.6l.2 .4v1.5l-.2 .4h.7l-.2-.4v-1.4l.8 1.8 .8-1.8v1.4l-.2 .4h.9l-.2-.4v-1.5l.2-.4h-.8l-.6 1.5-.6-1.5zM188.4 11.6l.2 .4v1.5l-.2 .4h1.8l.1-.6a1.04 1.04 0 0 1-1.2 .1v-.6h.5l.4 .2v-.6l-.4 .2h-.5v-.7h.8l.3 .3-.1-.6zM190.5 11.6l.2 .4v1.5l-.2 .4h.7l-.2-.4v-1.3l1.5 1.7v-1.9l.2-.4h-.7l.2 .4v.9l-1.1-1.3zM192.9 11.6l-.1 .6a.61 .61 0 0 1 .7-.3l.1 1.6-.3 .4h1l-.3-.4 .1-1.6a.63 .63 0 0 1 .7 .3l-.1-.6zM195.2 11.8a.62 .62 0 0 0-.2 .7 .62 .62 0 0 0 .6 .4l.6 .1 .1 .3a.76 .76 0 0 1-.7 .3 .76 .76 0 0 1-.6-.4l.1 .7 .1-.1a1.11 1.11 0 0 0 1.6-.6 1.13 1.13 0 0 0-1.3-.8l-.1-.4a1.04 1.04 0 0 1 1.2 .2l-.1-.6-.2 .1-.5-.1z"/>
<path d="M166.2 6.3v2.6h-1.9v.4l.8 .9a.91 .91 0 0 0 1 .8 .56 .56 0 0 1 .5-.3 .56 .56 0 0 1 .5 .3l.4 .8a1.53 1.53 0 0 0 1.9 1.2 1.54 1.54 0 0 1 1-2.1l.9-.3v-1.4a1.52 1.52 0 0 1-.4-1.6h-1.3l-.2 .8h.5l-.2 .8h-.5l-.1 1v.2l.4 .1-.2 .8a1.93 1.93 0 0 1-1.6-.3l.3-1.8h-.5l.2-.8h.4l.2-.8h-.4v-1.3zM168.6 7.6l-.6 2.9h.7l.6-2.9zM168.8 6.6l-.1 .7h.6l.2-.7z"/>
</g>
<text font-size="4.8" x="31.9" y="41.8">YZ0030-C01</text>
<text font-size="4.6" x="139" y="34.4">PACKAGE OUTLINE</text>
<text font-size="3.8" x="131.6" y="41.8">DSBGA - 0.5 mm max height</text>
<text font-size="3.5" fill="#00f" x="19" y="17.3">AFE4900</text>
<g font-size="2.8">
<text x="19" y="263.6">4</text>
<text x="106.1" y="258">www.ti.com</text>
<text x="88.2" y="268.9">Product Folder Links: AFE4900</text>
</g>
<text font-size="2.8" fill="#0000c8" x="29.6" y="263.6">Submit Documentation Feedback</text>
<g font-size="2.5">
<text x="19" y="21.4">SBAS861B –AUGUST 2017–REVISED JULY 2019</text>
<text x="181.9" y="21.4">www.ti.com</text>
<text x="150.4" y="47">DIE SIZE BALL GRID ARRAY</text>
<text x="31" y="219.9">NOTES:</text>
<text x="31.5" y="225.3">1. All linear dimensions are in millimeters. Any dimensions in parenthesis are for reference only. Dimensioning and tolerancing</text>
<text x="31.5" y="230.8">2. This drawing is subject to change without notice.</text>
<text x="34.3" y="228.1">per ASME Y14.5M.</text>
<text x="134.2" y="263.6">Copyright © 2017–2019, Texas Instruments Incorporated</text>
</g>
<g font-size="2.4">
<text x="75.6" y="58.6">B</text>
<text x="99.6" y="57.3">2.095</text>
<text x="99.6" y="59.9">2.035</text>
<text x="127.6" y="57.7">A</text>
<text x="69.6" y="75.5">BALL A1</text>
<text x="68.7" y="78.1">CORNER</text>
<text x="125.3" y="87">2.595</text>
<text x="125.3" y="89.6">2.535</text>
<text x="62.1" y="116.2">0.5 MAX</text>
<text x="132.8" y="122.2">C</text>
<text x="138.5" y="129.4">SEATING PLANE</text>
<text x="70.9" y="133.9">0.19</text>
<text x="70.9" y="136.5">0.13</text>
<text x="96.9" y="133">BALL TYP</text>
<text x="136.7" y="135.1">0.05 C</text>
<text x="99.4" y="149">TYP</text>
<text x="100.1" y="146">1.6</text>
<text x="77.4" y="152.6">0.85</text>
<text x="64.8" y="174">2</text>
<text x="63.2" y="177">TYP</text>
<text x="121.4" y="177.4">SYMM</text>
<text x="70.6" y="183.7">0.4</text>
<text x="69.3" y="186.7">TYP</text>
<text x="63.7" y="206.6">30X</text>
<text x="71" y="205.3">0.25</text>
<text x="71" y="207.9">0.21</text>
<text x="100.1" y="207.2">PKG</text>
<text x="59.5" y="211.3">0.015</text>
<text x="70" y="211.3">C A B</text>
<text x="100.2" y="213">0.4 TYP</text>
<text x="161.6" y="214.9">4222550/D</text>
<text x="175.5" y="214.9">07/2019</text>
</g>
<g font-size="1.8">
<text x="82.9" y="161">F</text>
<text x="82.8" y="168.6">E</text>
<text x="82.8" y="176.2">D</text>
<text x="82.8" y="183.8">C</text>
<text x="82.8" y="191.4">B</text>
<text x="82.8" y="199.1">A</text>
<text x="86.1" y="203.4">1</text>
<text x="93" y="203.3">2</text>
<text x="100.5" y="203.3">3</text>
<text x="107.9" y="203.3">4</text>
<text x="114.5" y="203.3">5</text>
</g>
<text font-size=".2" x="102.5" y="43.4">SCALE 5.000</text>
</svg>
